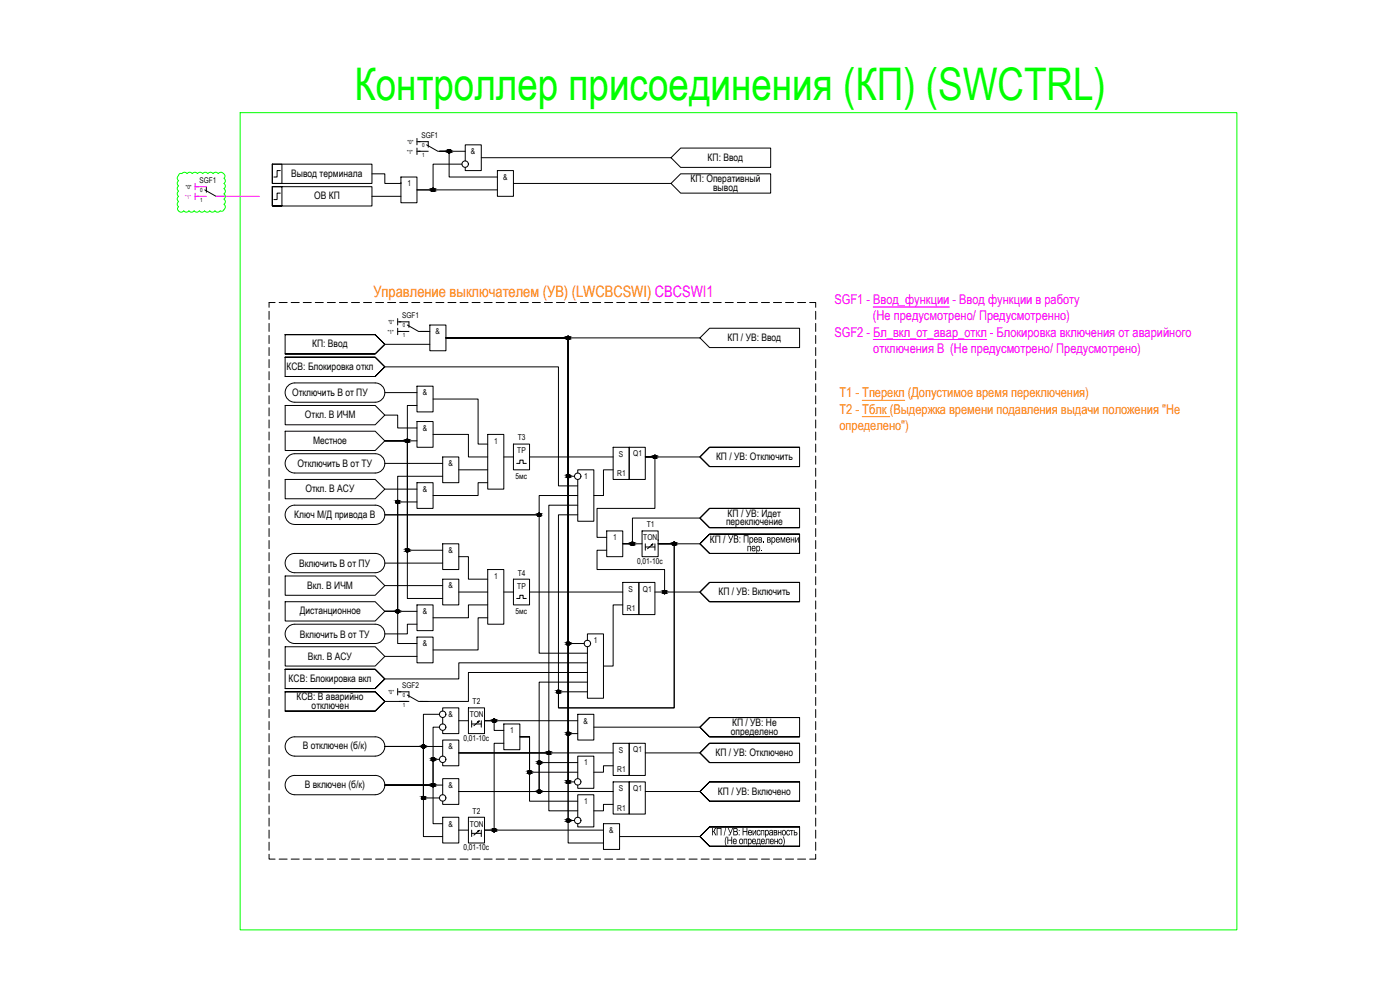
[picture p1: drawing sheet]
<svg xmlns="http://www.w3.org/2000/svg" width="1189mm" height="841mm" viewBox="0 0 1189 841" stroke-linecap="round" stroke-linejoin="round" font-family="sans-serif">
<!-- layer: 0 -->
<path d="M204 96h846v693h-846zM169 179a2.7 2.7 0 0 1-4 0 2.7 2.7 0 0 1-5 0 2.7 2.7 0 0 1-4 0 2.8 2.8 0 0 1-4 0 2.8 2.8 0 0 1 0-4 2.7 2.7 0 0 1 0-4 2.7 2.7 0 0 1 0-4 2.7 2.7 0 0 1 0-5 2.7 2.7 0 0 1 0-4 2.7 2.7 0 0 1 0-5 3 3 0 0 1 0-4l1-2h1a2.7 2.7 0 0 1 5 0 2.7 2.7 0 0 1 4 0 2.7 2.7 0 0 1 5 0 2.7 2.7 0 0 1 4 0 2.7 2.7 0 0 1 5 0 2.7 2.7 0 0 1 4 0 2.7 2.7 0 0 1 4 0 3 3 0 0 1 5 0 3 3 0 0 1 0 4 2.7 2.7 0 0 1 0 5 2.7 2.7 0 0 1 0 4 2.7 2.7 0 0 1 0 5 2.7 2.7 0 0 1 0 4 2.7 2.7 0 0 1 0 4 3 3 0 0 1 1 4 3 3 0 0 1-4 2 2.7 2.7 0 0 1-4 0 2.7 2.7 0 0 1-5 0 2.7 2.7 0 0 1-4 0 2.7 2.7 0 0 1-5 0" fill="none" stroke="#0f0" stroke-width=".85"/>
<path d="M166 156v5M166 158h2M166 167h2M166 164v5M185 167h35M741 261h65M741 288h97" fill="none" stroke="#f0f" stroke-width=".85"/>
<path d="M355 120h9v5M355 128h9M362 123l10 5h8M175 158v5M174 161l9 6M339 273h8v5M346 276l9 5h9M339 281h8M339 587h8v5M339 595h8M346 590l9 5h9" fill="none" stroke="#000" stroke-width=".85"/>
<!-- layer: 0 -->
<g fill="none" stroke="#000" stroke-width=".85">
<path d="M354 117v6M231 139h85v17h-85zM231 139h8v17h-8zM354 126v5M354 120h3M354 128h3M392 139h-24v22h-14h68M395 137v-14h14v22h-14v-3M395 128h-22h8v22h41M409 134h161M570 134l8-8h76v16h-76zM231 158v17h8v-17h-8h85v17h-85z"/>
<path d="M238 145h-3v5h-2M316 148h11v8h13M340 156h.1M340 150h14v22h-14zM422 145h14v22h-14zM436 156h134M570 156l8-8h76v16h-76zM238 164h-3v5h-2M316 167h24M234 257h-6v4M237 257h7M247 257h7"/>
<path d="M257 257h7M268 257h7M278 257h7M288 257h7M298 257h7M309 257h7M319 257h7M329 257h7M339 257h7M350 257h6M360 257h7M370 257h7"/>
<path d="M380 257h7M391 257h6M401 257h7M411 257h7M421 257h7M432 257h6M442 257h7M452 257h7M462 257h7M473 257h6M483 257h7M493 257h7"/>
<path d="M503 257h7M513 257h7M524 257h7M534 257h7M544 257h7M554 257h7M565 257h7M575 257h7M585 257h7M595 257h7M606 257h6M616 257h7"/>
<path d="M626 257h7M636 257h7M647 257h6M657 257h7M667 257h7M677 257h7M688 257h5v4M228 264v7M228 274v7M338 270v6M338 279v5M338 273h2"/>
<path d="M365 276h14v22h-14zM693 264v7M693 274v7M228 285v7M228 295v7M242 284v16h77l8-8-8-8h-77h77l8 8-8 8h-77M327 292h38M338 281h2M357 281h8M379 287h103v117h6M379 287h103v259h14M379 287h103v336h9"/>
<path d="M379 287h103v409h6M379 287h215M594 287l9-8h76v16h-76zM693 285v7M693 295v7M228 305v7M228 315v7M242 303v17h77l8-9-8-8h-77h77l8 8-8 9h-77M327 311h147v101h17M693 305v7M693 315v7M228 326v6"/>
<path d="M228 336v7M245 327l2-1 3-1h69a8 8 0 0 1 8 8 8 8 0 0 1-8 8h-69a8 8 0 0 1-7-5 8 8 0 0 1 2-9zM327 333h27M354 328h14v22h-14zM368 339h38v38h8M693 326v6M693 336v7M228 346v7M228 356v7M242 344h77l8 8-8 8h-77zM327 352h11v11h16M354 344h-8v30h-19h19v93h30"/>
<path d="M354 358h14v22h-14zM693 346v7M693 356v7M228 367v6M228 377v7M242 366h77l8 8-8 8h-77zM354 374h-27h19v134h30M368 369h30v19h16M414 369h14v46h-14zM436 377h14v22h-14zM521 380h13v27h-13zM534 380h14v27h-14z"/>
<path d="M679 380h-76l-9 8 9 8h76v-16h-76l-9 8 9 8h76M693 367v6M693 377v7M228 387v7M228 397v7M245 387l2-1 3-1h69a8 8 0 0 1 8 8 8 8 0 0 1-8 8h-69a8 8 0 0 1-7-5 8 8 0 0 1 2-9zM327 393h49M376 388h14v22h-14zM390 399h24M428 388h8M439 393h2v-2h3v2h3M450 388h71"/>
<path d="M521 399h-9v22h-8M594 388h-46h8v43h-49v25h8M693 387v7M693 397v7M228 408v6M228 418v7M242 407h77l8 8-8 8h-77zM327 415h27M354 410h14v21h-14zM376 404h-38v115h-11M414 410h-8v11h-38M491 401v-2h13v43h-13v-35"/>
<path d="M693 408v6M693 418v7M228 428v7M228 438v7M250 429a8 8 0 0 0-8 8 8 8 0 0 0 8 8M250 429h69M319 429a8 8 0 0 1 8 8 8 8 0 0 1-8 8M354 426h-16v93h-11M491 421h-33v16h-131h131v117h41M491 437h-17v164h99v-139h-14h35M491 429h-25v210h-76M594 440h-57v22h-8h16"/>
<path d="M679 431h-76l-9 9 9 8h76v-17h-76l-9 9 9 8h76M693 428v7M693 438v7M228 449v6M228 459v7M250 445h69M515 451h14v21h-14zM545 451h14v21h-14zM559 459h.1M679 453h-76l-9 9 9 8h76v-17h-76l-9 9 9 8h76M693 449v6M693 459v7"/>
<path d="M228 469v7M228 479v7M245 472l2-2h3h69a8 8 0 0 1 8 8 8 8 0 0 1-8 8h-69a8 8 0 0 1-7-5 8 8 0 0 1 2-9zM327 478h49M376 462h14v21h-14zM390 472h8v20h16M515 467h-8v16h57v19h-8M548 462v5M548 464h8M553 462h1l-4 4M554 462v1M556 462v5"/>
<path d="M559 462h14v139h-99v-14h25M693 469v7M693 479v7M228 489v7M228 500v7M242 489h77l8 8-8 8h-77zM327 497h49M376 492h14v21h-14zM414 483h14v47h-14zM436 492h14v21h-14zM529 494h14v28h-14zM543 494h13v28h-13z"/>
<path d="M679 494h-76l-9 8 9 9h76v-17h-76l-9 8 9 9h76M693 489v7M693 500v7M228 510v7M242 511h77l8 8-8 8h-77zM327 519h11v27h16M327 519h27M354 513h14v22h-14zM390 502h24M414 513h-16v11h-30M428 502h8M439 508h2v-3h3v3h3"/>
<path d="M450 502h79M529 513h-8v52h-9M564 502h30M693 510v7M228 520v7M228 530v7M245 532l2-2h3h69a8 8 0 0 1 8 8 8 8 0 0 1-8 8h-69a8 8 0 0 1-7-5 8 8 0 0 1 2-9zM354 530h-8v8h-19M414 524h-8v28h-38M693 520v7M693 530v7M228 541v7"/>
<path d="M228 551v7M242 549h77l8 8-8 8h-77zM327 557h27M354 541h14v22h-14zM499 543v-5h13v55h-13v-44M693 541v7M693 551v7M228 561v7M228 571v7M242 568v16h77l8-8-8-8h-77h77l8 8-8 8h-77M499 563h-109v13h-63M499 571h-101v24h-41"/>
<path d="M499 579h-41v93h-68M693 561v7M693 571v7M228 582v6M228 592v7M242 587v16h77l8-8-8-8h-77h77l8 8-8 8h-77M327 595h19M338 584v6M338 587h2M693 582v6M693 592v7M228 602v7"/>
<path d="M228 612v7M373 617h-5v49h-41h41v33h8M373 606h-13v28h-33h49M376 603v-2h14v22h-14v-3M376 609v5M390 612h8M398 601h13v22h-13zM401 612v5M401 614h8M406 612h1l-5 4M407 612l-1 1M409 612v5"/>
<path d="M411 612h.1M411 612h9v8h8M411 612h80M428 614h13v22h-13zM491 606h13v22h-13zM504 617h90M679 609h-76l-9 8 9 8h76v-16h-76l-9 8 9 8h76M693 602v7M693 612v7M228 623v6M228 633v7M250 625a8 8 0 0 0-8 9 8 8 0 0 0 8 8h69a8 8 0 0 0 8-9 8 8 0 0 0-8-8"/>
<path d="M250 625h69M390 639h76v49h25M390 639h131M428 631h-8v73h-9M521 631h13v27h-13zM534 631h14v27h-14zM548 639h46M679 631h-76l-9 8 9 8h76v-16h-76l-9 8 9 8h76M693 623v6M693 633v7M228 643v7M228 653v7"/>
<path d="M373 644h-5v22h-41h49M376 642v-14h14v22h-14v-3M491 647h-33v25h-68M491 655h-41v-30h-9h9v55h41M521 650h-9v5h-8M693 643v7M693 653v7M228 664v6M228 674v7M245 660l4-2h70a8 8 0 0 1 8 8 8 8 0 0 1-8 8h-69a8 8 0 0 1-7-5 8 8 0 0 1 2-9zM373 677h-13v-43h-33h33v76h16M376 674v-13h14v22h-14v-3"/>
<path d="M390 672h131M488 664h-6v-377h-103h103v428h30M491 661v-19h13v27h-13v-3M521 664h13v27h-13zM534 664h14v27h-14zM548 672h46M679 664h-76l-9 8 9 8h76v-16h-76l-9 8 9 8h76M693 664v6M693 674v7M228 684v7M228 694v7M376 694h14v21h-14z"/>
<path d="M398 694h13v21h-13zM491 694v-20h13v28h-13v-3M512 699h14v22h-14zM521 683h-9v5h-8M693 684v7M693 694v7M228 704v7M228 715v7M390 704h8M401 704v6M401 707h8M406 705h1l-5 4"/>
<path d="M407 705l-1 1M409 704v6M411 704h.1M411 704h101M526 710h68M679 702h-76l-9 8 9 8h76v-16h-76l-9 8 9 8h76M693 704v7M693 715v7M228 725v4h6M237 729h7M247 729h7M257 729h7"/>
<path d="M268 729h7M278 729h7M288 729h7M298 729h7M309 729h7M319 729h7M329 729h7M339 729h7M350 729h6M360 729h7M370 729h7M380 729h7"/>
<path d="M391 729h6M401 729h7M411 729h7M421 729h7M432 729h6M442 729h7M452 729h7M462 729h7M473 729h6M483 729h7M493 729h7M503 729h7"/>
<path d="M513 729h7M524 729h7M534 729h7M544 729h7M554 729h7M565 729h7M575 729h7M585 729h7M595 729h7M606 729h6M616 729h7M626 729h7"/>
<path d="M636 729h7M647 729h6M657 729h7M667 729h7M677 729h7M693 725v4h-5"/>
<circle cx="381" cy="128" r="1.4"/>
<circle cx="395" cy="139" r="2.7"/>
<circle cx="368" cy="161" r="1.4"/>
<circle cx="482" cy="287" r="1.4"/>
<circle cx="346" cy="374" r="1.4"/>
<circle cx="556" cy="388" r="1.4"/>
<circle cx="482" cy="404" r="1.4"/>
<circle cx="491" cy="404" r="2.7"/>
<circle cx="338" cy="426" r="1.4"/>
<circle cx="458" cy="437" r="1.4"/>
<circle cx="346" cy="467" r="1.4"/>
<circle cx="537" cy="461" r="1.4"/>
<circle cx="573" cy="461" r="1.4"/>
<circle cx="338" cy="519" r="1.4"/>
<circle cx="564" cy="502" r="1.4"/>
<circle cx="482" cy="546" r="1.4"/>
<circle cx="499" cy="546" r="2.7"/>
<circle cx="474" cy="587" r="1.4"/>
<circle cx="376" cy="606" r="2.7"/>
<circle cx="376" cy="617" r="2.7"/>
<circle cx="420" cy="612" r="1.4"/>
<circle cx="360" cy="633" r="1.4"/>
<circle cx="466" cy="639" r="1.4"/>
<circle cx="482" cy="623" r="1.4"/>
<circle cx="368" cy="644" r="1.4"/>
<circle cx="376" cy="644" r="2.7"/>
<circle cx="450" cy="655" r="1.4"/>
<circle cx="458" cy="647" r="1.4"/>
<circle cx="360" cy="677" r="1.4"/>
<circle cx="368" cy="666" r="1.4"/>
<circle cx="376" cy="677" r="2.7"/>
<circle cx="458" cy="672" r="1.4"/>
<circle cx="482" cy="664" r="1.4"/>
<circle cx="491" cy="664" r="2.7"/>
<circle cx="482" cy="696" r="1.4"/>
<circle cx="491" cy="696" r="2.7"/>
<circle cx="420" cy="704" r="1.4"/>
</g>
<g fill="#000" stroke="#000" stroke-width=".85">
<path d="M381 130h1zM367 160h1zM367 162l1 1zM367 162h1zM482 288h1zM345 373h1zM556 389h1zM482 405h1zM337 427h1zM457 436h1zM345 466h1zM572 463h1z"/>
<path d="M564 504h1zM337 520h1zM482 547h1zM474 588h1zM419 613h1zM359 635h1zM482 624h1zM367 646h1zM367 643h1zM449 657h1zM458 648v1zM457 646h1z"/>
<path d="M359 679h1zM367 668h1zM367 665h1zM457 670h1zM482 665h1zM482 698h1zM419 706h1z"/>
<path d="M381 127h1zM381 127h1z"/>
<path d="M381 127h1zM381 127h1z"/>
<path d="M381 127h1zM381 127h1z"/>
<path d="M381 130h1zM381 130h1z"/>
<path d="M381 127h1zM381 127h1z"/>
<path d="M381 130h1zM381 130h1z"/>
<path d="M381 127h1zM381 127h1z"/>
<path d="M381 130h1zM381 130h1z"/>
<path d="M381 127h1zM381 127h1z"/>
<path d="M381 129h1zM381 129l1 1z"/>
<path d="M381 127h1zM381 127h1z"/>
<path d="M381 129h1zM381 129h1z"/>
<path d="M380 127l2 1zM380 127l2 1z"/>
<path d="M380 129h2zM380 129h2z"/>
<path d="M380 128h3zM380 128h3z"/>
<path d="M380 129h2zM380 129h2z"/>
<path d="M380 128h3zM380 128h3z"/>
<path d="M380 129h3zM380 129h2z"/>
<path d="M380 128h3zM380 128h3z"/>
<path d="M380 129h3zM380 129h3z"/>
<path d="M380 128h3zM380 128h3z"/>
<path d="M380 129h3zM380 129h3z"/>
<path d="M380 128h3zM380 128h3z"/>
<path d="M380 129h3zM380 129h3z"/>
<path d="M380 128h3zM380 128h3z"/>
<path d="M380 128h3zM380 128h3z"/>
<path d="M380 128l3 1zM380 128l3 1z"/>
<path d="M380 129h3zM380 129h3z"/>
<path d="M380 129h3zM380 129h3z"/>
<path d="M367 160h1zM367 160h1z"/>
<path d="M367 160h1zM367 160h1z"/>
<path d="M367 160h1zM367 160h1z"/>
<path d="M367 160h2zM367 160h2z"/>
<path d="M367 162h1zM367 162h1z"/>
<path d="M367 162h1zM367 162h1z"/>
<path d="M367 162h1zM367 162h1z"/>
<path d="M367 160h2zM367 160h2z"/>
<path d="M367 162h2zM367 162h1z"/>
<path d="M367 160h2zM367 160h2z"/>
<path d="M367 162h2zM367 162h2z"/>
<path d="M367 160h2zM367 160h2z"/>
<path d="M367 162h2zM367 162h2z"/>
<path d="M367 160h2zM367 160h2z"/>
<path d="M367 162h2zM367 162h2z"/>
<path d="M367 160l2 1zM367 160l2 1z"/>
<path d="M367 162h2zM367 162h2z"/>
<path d="M367 161h2zM367 161h2z"/>
<path d="M367 162h2zM367 162h2z"/>
<path d="M366 161h3zM366 161h3z"/>
<path d="M366 162h3zM366 162h3z"/>
<path d="M366 161h3zM366 161h3z"/>
<path d="M366 162h3zM366 162h3z"/>
<path d="M366 161h3zM366 161h3z"/>
<path d="M366 161h3zM366 161h3z"/>
<path d="M366 161h3zM366 161h3z"/>
<path d="M366 161h3zM366 161l3 1z"/>
<path d="M366 161h3zM366 161h3z"/>
<path d="M482 285h1zM482 285h1z"/>
<path d="M482 285h1zM482 285h1z"/>
<path d="M482 285l1 1zM482 286h1z"/>
<path d="M482 288h1zM482 288h1z"/>
<path d="M482 286h1zM482 286h1z"/>
<path d="M482 288h1zM482 288h1z"/>
<path d="M482 286h1zM482 286h1z"/>
<path d="M482 288h1zM482 288h1z"/>
<path d="M482 286h1zM482 286h1z"/>
<path d="M482 288h1zM482 288h1z"/>
<path d="M482 286h1zM482 286h1z"/>
<path d="M482 288h1zM482 288h1z"/>
<path d="M481 286h3zM481 286h3z"/>
<path d="M481 288h2zM481 288h2z"/>
<path d="M481 286h3zM481 286h3z"/>
<path d="M481 288h3zM481 288h2z"/>
<path d="M481 286h3zM481 286h3z"/>
<path d="M481 287h3zM481 287l3 1z"/>
<path d="M481 286h3zM481 286h3z"/>
<path d="M481 287h3zM481 287h3z"/>
<path d="M481 286h3zM481 286h3z"/>
<path d="M481 287h3zM481 287h3z"/>
<path d="M481 286h3zM481 286h3z"/>
<path d="M481 287h3zM481 287h3z"/>
<path d="M481 286l3 1zM481 286l3 1z"/>
<path d="M481 287h3zM481 287h3z"/>
<path d="M481 287h3zM481 287h3z"/>
<path d="M481 287h3zM481 287h3z"/>
<path d="M481 287h3zM481 287h3z"/>
<path d="M345 373h1zM345 373h1z"/>
<path d="M345 375h1zM345 375h1z"/>
<path d="M345 373h2zM345 373h2z"/>
<path d="M345 375h1zM345 375h1z"/>
<path d="M345 373h2zM345 373h2z"/>
<path d="M345 375h2zM345 375h1z"/>
<path d="M345 373h2zM345 373h2z"/>
<path d="M345 375h2zM345 375h2z"/>
<path d="M345 373h2zM345 373h2z"/>
<path d="M345 375h2zM345 375h2z"/>
<path d="M345 373h2zM345 373h2z"/>
<path d="M345 375h2zM345 375h2z"/>
<path d="M345 373h2zM345 373h2z"/>
<path d="M345 375h2zM345 375h2z"/>
<path d="M345 373h2zM345 373h2z"/>
<path d="M345 375h2zM345 375h2z"/>
<path d="M345 373l2 1zM345 373l2 1z"/>
<path d="M345 375h2zM345 375h2z"/>
<path d="M345 374h2zM345 374h2z"/>
<path d="M345 375h2zM345 375h2z"/>
<path d="M345 374h2zM345 374h2z"/>
<path d="M345 375h2zM345 375h2z"/>
<path d="M345 374h2zM345 374h2z"/>
<path d="M345 374h2zM345 374h2z"/>
<path d="M345 374h2zM345 374h2z"/>
<path d="M345 374h2zM345 374l2 1z"/>
<path d="M345 374h2zM345 374h2z"/>
<path d="M556 386h1zM556 386h1z"/>
<path d="M556 386l1 1zM556 387h1z"/>
<path d="M556 387h1zM555 387h2z"/>
<path d="M556 389h1zM556 389h1z"/>
<path d="M555 387h2zM555 387h2z"/>
<path d="M555 389h2zM555 389h2z"/>
<path d="M555 387h2zM555 387h2z"/>
<path d="M555 389h2zM555 389h2z"/>
<path d="M555 387h2zM555 387h2z"/>
<path d="M555 389h2zM555 389h2z"/>
<path d="M555 387h2zM555 387h2z"/>
<path d="M555 389h2zM555 389h2z"/>
<path d="M555 387h2zM555 387h2z"/>
<path d="M555 389h2zM555 389h2z"/>
<path d="M555 387h2zM555 387h2z"/>
<path d="M555 389h2zM555 389h2z"/>
<path d="M555 387h2zM555 387h2z"/>
<path d="M555 388h2zM555 388l2 1z"/>
<path d="M555 387h2zM555 387h2z"/>
<path d="M555 388h2zM555 388h2z"/>
<path d="M555 387l3 1zM555 387l3 1z"/>
<path d="M555 388h2zM555 388h2z"/>
<path d="M555 388h3zM555 388h3z"/>
<path d="M555 388h3zM555 388h3z"/>
<path d="M555 388h3zM555 388h3z"/>
<path d="M555 388h3zM555 388h3z"/>
<path d="M555 388h3zM555 388h2z"/>
<path d="M482 403h1zM482 403h1z"/>
<path d="M482 403h1zM482 403h1z"/>
<path d="M482 403h1zM482 403h1z"/>
<path d="M482 405h1zM482 405h1z"/>
<path d="M482 403h1zM482 403h1z"/>
<path d="M482 405h1zM482 405h1z"/>
<path d="M482 403h1zM482 403h1z"/>
<path d="M482 405h1zM482 405h1z"/>
<path d="M482 403h1zM482 403h1z"/>
<path d="M482 405h1zM482 405h1z"/>
<path d="M482 403h1zM482 403h1z"/>
<path d="M482 405h1zM482 405h1z"/>
<path d="M481 403h3zM481 403h3z"/>
<path d="M481 405h2zM481 405h2z"/>
<path d="M481 403h3zM481 403h3z"/>
<path d="M481 405h3zM481 405h2z"/>
<path d="M481 403l3 1zM481 403l3 1z"/>
<path d="M481 405h3zM481 405h3z"/>
<path d="M481 404h3zM481 404h3z"/>
<path d="M481 405h3zM481 405h3z"/>
<path d="M481 404h3zM481 404h3z"/>
<path d="M481 405h3zM481 405h3z"/>
<path d="M481 404h3zM481 404h3z"/>
<path d="M481 405h3zM481 405h3z"/>
<path d="M481 404h3zM481 404h3z"/>
<path d="M481 404h3zM481 404h3z"/>
<path d="M481 404h3zM481 404h3z"/>
<path d="M481 404h3zM481 404l3 1z"/>
<path d="M481 404h3zM481 404h3z"/>
<path d="M337 425h1zM337 425h1z"/>
<path d="M337 425h1zM337 425h1z"/>
<path d="M337 425h1zM337 425h1z"/>
<path d="M337 427h1zM337 427h1z"/>
<path d="M337 425h1zM337 425h1z"/>
<path d="M337 427h1zM337 427h1z"/>
<path d="M337 425h2zM337 425h2z"/>
<path d="M337 427h1zM337 427h1z"/>
<path d="M337 425h2zM337 425h2z"/>
<path d="M337 427h2zM337 427h1z"/>
<path d="M337 425h2zM337 425h2z"/>
<path d="M337 427h2zM337 427h2z"/>
<path d="M337 425h2zM337 425h2z"/>
<path d="M337 427h2zM337 427h2z"/>
<path d="M337 425h2zM337 425h2z"/>
<path d="M337 427h2zM337 427h2z"/>
<path d="M337 425h2zM337 425h2z"/>
<path d="M337 427h2zM337 427h2z"/>
<path d="M336 425l3 1zM336 425l3 1z"/>
<path d="M336 427h3zM336 427h3z"/>
<path d="M336 426h3zM336 426h3z"/>
<path d="M336 426h3zM336 426l3 1z"/>
<path d="M336 426h3zM336 426h3z"/>
<path d="M336 426h3zM336 426h3z"/>
<path d="M336 426h3zM336 426h3z"/>
<path d="M336 426h3zM336 426h3z"/>
<path d="M336 426h3zM336 426h3z"/>
<path d="M336 426h3zM336 426h3z"/>
<path d="M336 426h3zM336 426h3z"/>
<path d="M457 436h1zM457 436h1z"/>
<path d="M457 438h1zM457 438h1z"/>
<path d="M457 436h2zM457 436h2z"/>
<path d="M457 438h1zM457 438h1z"/>
<path d="M457 436h2zM457 436h2z"/>
<path d="M457 438h2zM457 438h1z"/>
<path d="M457 436h2zM457 436h2z"/>
<path d="M457 438h2zM457 438h2z"/>
<path d="M457 436h2zM457 436h2z"/>
<path d="M457 438h2zM457 438h2z"/>
<path d="M457 436h2zM457 436h2z"/>
<path d="M457 438h2zM457 438h2z"/>
<path d="M457 436h2zM457 436h2z"/>
<path d="M457 438h2zM457 438h2z"/>
<path d="M457 436h2zM457 436h2z"/>
<path d="M457 438h2zM457 438h2z"/>
<path d="M457 436h2zM457 436h2z"/>
<path d="M457 438h2zM457 438h2z"/>
<path d="M457 436l2 1zM457 436l2 1z"/>
<path d="M457 437h2zM457 437l2 1z"/>
<path d="M457 437h2zM457 437h2z"/>
<path d="M457 437h2zM457 437h2z"/>
<path d="M456 437h3zM456 437h3z"/>
<path d="M456 437h3zM456 437h3z"/>
<path d="M456 437h3zM456 437h3z"/>
<path d="M456 437h3zM456 437h3z"/>
<path d="M456 437h3zM456 437h3z"/>
<path d="M345 466h1zM345 466h1z"/>
<path d="M345 468h1zM345 468h1z"/>
<path d="M345 466h2zM345 466h2z"/>
<path d="M345 468h1zM345 468h1z"/>
<path d="M345 466h2zM345 466h2z"/>
<path d="M345 468h2zM345 468h1z"/>
<path d="M345 466h2zM345 466h2z"/>
<path d="M345 468h2zM345 468h2z"/>
<path d="M345 466h2zM345 466h2z"/>
<path d="M345 468h2zM345 468h2z"/>
<path d="M345 466h2zM345 466h2z"/>
<path d="M345 468h2zM345 468h2z"/>
<path d="M345 466h2zM345 466h2z"/>
<path d="M345 468h2zM345 468h2z"/>
<path d="M345 466h2zM345 466h2z"/>
<path d="M345 468h2zM345 468h2z"/>
<path d="M345 466h2zM345 466h2z"/>
<path d="M345 468h2zM345 468h2z"/>
<path d="M345 466l2 1zM345 466l2 1z"/>
<path d="M345 467h2zM345 467l2 1z"/>
<path d="M345 467h2zM345 467h2z"/>
<path d="M345 467h2zM345 467h2z"/>
<path d="M345 467h2zM345 467h2z"/>
<path d="M345 467h2zM345 467h2z"/>
<path d="M345 467h2zM345 467h2z"/>
<path d="M345 467h2zM345 467h2z"/>
<path d="M345 467h2zM345 467h2z"/>
<path d="M537 460h1zM536 460h2z"/>
<path d="M536 460h2zM536 460h2z"/>
<path d="M536 463h2zM536 463h1z"/>
<path d="M536 460h2zM536 460h2z"/>
<path d="M536 463h2zM536 463h2z"/>
<path d="M536 460h2zM536 460h2z"/>
<path d="M536 463h2zM536 463h2z"/>
<path d="M536 460l2 1zM536 460l2 1z"/>
<path d="M536 463h2zM536 463h2z"/>
<path d="M536 461h2zM536 461h2z"/>
<path d="M536 462h2zM536 462l2 1z"/>
<path d="M536 461h2zM536 461h2z"/>
<path d="M536 462h2zM536 462h2z"/>
<path d="M536 461h2zM536 461h2z"/>
<path d="M536 462h2zM536 462h2z"/>
<path d="M536 461h2zM536 461h2z"/>
<path d="M536 462h2zM536 462h2z"/>
<path d="M536 461h2zM536 461h2z"/>
<path d="M536 462h2zM536 462h2z"/>
<path d="M536 461h2zM536 461h2z"/>
<path d="M536 462h2zM536 462h2z"/>
<path d="M536 461h2zM536 461h2z"/>
<path d="M536 461l2 1zM536 461l2 1z"/>
<path d="M536 462h2zM536 462h2z"/>
<path d="M536 462h2zM536 462h2z"/>
<path d="M536 462h2zM536 462h2z"/>
<path d="M572 460h1zM572 460h1z"/>
<path d="M572 460h1zM572 460h1z"/>
<path d="M572 460h1zM572 460h1z"/>
<path d="M572 463h1zM572 463h1z"/>
<path d="M572 460h1zM572 460h1z"/>
<path d="M572 463h1zM572 463h1z"/>
<path d="M572 460h1zM572 460h1z"/>
<path d="M572 463h1zM572 463h1z"/>
<path d="M572 460h1zM572 460h1z"/>
<path d="M572 463h1zM572 463h1z"/>
<path d="M572 460l2 1zM572 460l2 1z"/>
<path d="M572 463h1zM572 463h1z"/>
<path d="M572 461h2zM572 461h2z"/>
<path d="M572 462h2zM572 462l1 1z"/>
<path d="M571 461h3zM571 461h3z"/>
<path d="M571 462h3zM571 462h3z"/>
<path d="M571 461h3zM571 461h3z"/>
<path d="M571 462h3zM571 462h3z"/>
<path d="M571 461h3zM571 461h3z"/>
<path d="M571 462h3zM571 462h3z"/>
<path d="M571 461h3zM571 461h3z"/>
<path d="M571 462h3zM571 462h3z"/>
<path d="M571 461h3zM571 461h3z"/>
<path d="M571 462h3zM571 462h3z"/>
<path d="M571 461h3zM571 461h3z"/>
<path d="M571 461l3 1zM571 461l3 1z"/>
<path d="M571 462h3zM571 462h3z"/>
<path d="M571 462h3zM571 462h3z"/>
<path d="M571 462h3zM571 462h3z"/>
<path d="M337 518h1zM337 518h1z"/>
<path d="M337 518h1zM337 518h1z"/>
<path d="M337 518h1zM337 518h1z"/>
<path d="M337 518h1zM337 518h1z"/>
<path d="M337 518h2zM337 518h2z"/>
<path d="M337 518h2zM337 518h2z"/>
<path d="M337 520h2zM337 520h1z"/>
<path d="M337 518h2zM337 518h2z"/>
<path d="M337 520h2zM337 520h2z"/>
<path d="M337 518h2zM337 518h2z"/>
<path d="M337 520h2zM337 520h2z"/>
<path d="M337 518h2zM337 518h2z"/>
<path d="M337 520h2zM337 520h2z"/>
<path d="M337 518h2zM337 518h2z"/>
<path d="M337 520h2zM337 520h2z"/>
<path d="M336 518h3zM336 518h3z"/>
<path d="M336 519h3zM336 519l3 1z"/>
<path d="M336 518h3zM336 518h3z"/>
<path d="M336 519h3zM336 519h3z"/>
<path d="M336 518l3 1zM336 518l3 1z"/>
<path d="M336 519h3zM336 519h3z"/>
<path d="M336 519h3zM336 519h3z"/>
<path d="M336 519h3zM336 519h3z"/>
<path d="M336 519h3zM336 519h3z"/>
<path d="M336 519h3zM336 519h3z"/>
<path d="M336 519h3zM336 519h3z"/>
<path d="M564 501h1zM564 501h1z"/>
<path d="M564 501h1zM564 501h1z"/>
<path d="M564 501h1zM564 501h1z"/>
<path d="M564 504h1zM564 504h1z"/>
<path d="M564 501h1zM564 501h1z"/>
<path d="M564 504h1zM564 504h1z"/>
<path d="M564 501h1zM564 501h1z"/>
<path d="M564 504h1zM564 504h1z"/>
<path d="M564 501h1zM563 501h2z"/>
<path d="M564 504h1zM564 504h1z"/>
<path d="M563 501l2 1zM563 501l2 1z"/>
<path d="M563 503h2zM563 503l2 1z"/>
<path d="M563 502h2zM563 502h2z"/>
<path d="M563 503h2zM563 503h2z"/>
<path d="M563 502h3zM563 502h3z"/>
<path d="M563 503h2zM563 503h2z"/>
<path d="M563 502h3zM563 502h3z"/>
<path d="M563 503h3zM563 503h2z"/>
<path d="M563 502h3zM563 502h3z"/>
<path d="M563 503h3zM563 503h3z"/>
<path d="M563 502h3zM563 502h3z"/>
<path d="M563 503h3zM563 503h3z"/>
<path d="M563 502h3zM563 502h3z"/>
<path d="M563 503h3zM563 503h3z"/>
<path d="M563 502h3zM563 502h3z"/>
<path d="M563 502h3zM563 502h3z"/>
<path d="M563 503h3zM563 503h3z"/>
<path d="M563 503h3zM563 503h3z"/>
<path d="M563 502h3zM563 502l3 1z"/>
<path d="M337 520h1zM337 520h1z"/>
<path d="M337 520h1zM337 520h1z"/>
<path d="M337 520h1zM337 520h1z"/>
<path d="M482 545h1zM482 545h1z"/>
<path d="M482 545h1zM482 545h1z"/>
<path d="M482 545h1zM482 545h1z"/>
<path d="M482 547h1zM482 547h1z"/>
<path d="M482 545h1zM482 545h1z"/>
<path d="M482 547h1zM482 547h1z"/>
<path d="M482 545h1zM482 545h1z"/>
<path d="M482 547h1zM482 547h1z"/>
<path d="M482 545h1zM482 545h1z"/>
<path d="M482 547h1zM482 547h1z"/>
<path d="M482 545h1zM482 545h1z"/>
<path d="M482 547h1zM482 547h1z"/>
<path d="M481 545h3zM481 545h3z"/>
<path d="M481 547h2zM481 547h2z"/>
<path d="M481 545h3zM481 545h3z"/>
<path d="M481 547h3zM481 547h2z"/>
<path d="M481 545l3 1zM481 545l3 1z"/>
<path d="M481 547h3zM481 547h3z"/>
<path d="M481 546h3zM481 546h3z"/>
<path d="M481 547h3zM481 547h3z"/>
<path d="M481 546h3zM481 546h3z"/>
<path d="M481 547h3zM481 547h3z"/>
<path d="M481 546h3zM481 546h3z"/>
<path d="M481 547h3zM481 547h3z"/>
<path d="M481 546h3zM481 546h3z"/>
<path d="M481 546h3zM481 546h3z"/>
<path d="M481 546h3zM481 546h3z"/>
<path d="M481 546h3zM481 546l3 1z"/>
<path d="M481 546h3zM481 546h3z"/>
<path d="M474 586h1zM474 586h1z"/>
<path d="M474 586h1zM474 586h1z"/>
<path d="M474 586h1zM474 586h1z"/>
<path d="M474 588h1zM474 588h1z"/>
<path d="M474 586h1zM474 586h1z"/>
<path d="M474 588h1zM474 588h1z"/>
<path d="M474 586h1zM474 586h1z"/>
<path d="M474 588h1zM474 588h1z"/>
<path d="M473 586h2zM473 586h2z"/>
<path d="M473 588h2zM473 588h2z"/>
<path d="M473 586h2zM473 586h2z"/>
<path d="M473 588h2zM473 588h2z"/>
<path d="M473 586h2zM473 586h2z"/>
<path d="M473 588h2zM473 588h2z"/>
<path d="M473 586h2zM473 586h2z"/>
<path d="M473 588h2zM473 588h2z"/>
<path d="M473 586h2zM473 586h2z"/>
<path d="M473 588h2zM473 588h2z"/>
<path d="M473 586l3 1zM473 586l3 1z"/>
<path d="M473 588h2zM473 588h2z"/>
<path d="M473 587h3zM473 587h3z"/>
<path d="M473 588h3zM473 588h2z"/>
<path d="M473 587h3zM473 587h3z"/>
<path d="M473 587h3zM473 587l3 1z"/>
<path d="M473 587h3zM473 587h3z"/>
<path d="M473 587h3zM473 587h3z"/>
<path d="M473 587h3zM473 587h3z"/>
<path d="M473 587h3zM473 587h3z"/>
<path d="M473 587h3zM473 587h3z"/>
<path d="M419 610h1zM419 610h1z"/>
<path d="M419 610h1zM419 610h1z"/>
<path d="M419 610h1zM419 610h1z"/>
<path d="M419 613h1zM419 613h1z"/>
<path d="M419 610l1 1zM419 611h1z"/>
<path d="M419 613h1zM419 613h1z"/>
<path d="M419 611h1zM419 611h1z"/>
<path d="M419 613h1zM419 613h1z"/>
<path d="M419 611h2zM419 611h2z"/>
<path d="M419 613h1zM419 613h1z"/>
<path d="M419 611h2zM419 611h2z"/>
<path d="M419 613h2zM419 613h1z"/>
<path d="M419 611h2zM419 611h2z"/>
<path d="M419 613h2zM419 613h2z"/>
<path d="M419 611h2zM419 611h2z"/>
<path d="M419 613h2zM419 613h2z"/>
<path d="M418 611h3zM418 611h3z"/>
<path d="M418 612h3zM418 612l3 1z"/>
<path d="M418 611h3zM418 611h3z"/>
<path d="M418 612h3zM418 612h3z"/>
<path d="M418 611h3zM418 611h3z"/>
<path d="M418 612h3zM418 612h3z"/>
<path d="M418 611h3zM418 611h3z"/>
<path d="M418 612h3zM418 612h3z"/>
<path d="M418 611l3 1zM418 611l3 1z"/>
<path d="M418 612h3zM418 612h3z"/>
<path d="M418 612h3zM418 612h3z"/>
<path d="M418 612h3zM418 612h3z"/>
<path d="M418 612h3zM418 612h3z"/>
<path d="M359 632h1zM359 632h1z"/>
<path d="M359 632h1zM359 632h1z"/>
<path d="M359 632h1zM359 632h1z"/>
<path d="M359 635h1zM359 635h1z"/>
<path d="M359 632h1zM359 632h1z"/>
<path d="M359 635h1zM359 635h1z"/>
<path d="M359 632h1zM359 632h1z"/>
<path d="M359 635h1zM359 635h1z"/>
<path d="M359 632h1zM359 632h1z"/>
<path d="M359 635h1zM359 635h1z"/>
<path d="M359 632l2 1zM359 632l2 1z"/>
<path d="M359 635h1zM359 635h1z"/>
<path d="M359 633h2zM359 633h2z"/>
<path d="M359 634h2zM359 634l1 1z"/>
<path d="M358 633h3zM358 633h3z"/>
<path d="M358 634h3zM358 634h3z"/>
<path d="M358 633h3zM358 633h3z"/>
<path d="M358 634h3zM358 634h3z"/>
<path d="M358 633h3zM358 633h3z"/>
<path d="M358 634h3zM358 634h3z"/>
<path d="M358 633h3zM358 633h3z"/>
<path d="M358 634h3zM358 634h3z"/>
<path d="M358 633h3zM358 633h3z"/>
<path d="M358 634h3zM358 634h3z"/>
<path d="M358 633h3zM358 633h3z"/>
<path d="M358 633l3 1zM358 633l3 1z"/>
<path d="M358 634h3zM358 634h3z"/>
<path d="M358 634h3zM358 634h3z"/>
<path d="M358 634h3zM358 634h3z"/>
<path d="M466 638h1zM465 638h2z"/>
<path d="M465 638h2zM465 638h2z"/>
<path d="M465 638h2zM465 638h2z"/>
<path d="M465 638h2zM465 638h2z"/>
<path d="M465 638h2zM465 638h2z"/>
<path d="M465 638h2zM465 638h2z"/>
<path d="M465 640h2zM465 640h2z"/>
<path d="M465 638h2zM465 638h2z"/>
<path d="M465 640h2zM465 640h2z"/>
<path d="M465 638h2zM465 638h2z"/>
<path d="M465 640h2zM465 640h2z"/>
<path d="M465 638h2zM465 638h2z"/>
<path d="M465 640h2zM465 640h2z"/>
<path d="M465 638l2 1zM465 638l2 1z"/>
<path d="M465 639h2zM465 639l2 1z"/>
<path d="M465 639h2zM465 639h2z"/>
<path d="M465 639h2zM465 639h2z"/>
<path d="M465 639h2zM465 639h2z"/>
<path d="M465 639h2zM465 639h2z"/>
<path d="M465 639h2zM465 639h2z"/>
<path d="M465 639h2zM465 639h2z"/>
<path d="M465 639h2zM465 639h2z"/>
<path d="M482 621h1zM482 621h1z"/>
<path d="M482 621h1zM482 621h1z"/>
<path d="M482 621h1zM482 621h1z"/>
<path d="M482 624h1zM482 624h1z"/>
<path d="M482 621h1zM482 621h1z"/>
<path d="M482 624h1zM482 624h1z"/>
<path d="M482 621h1zM482 621h1z"/>
<path d="M482 624h1zM482 624h1z"/>
<path d="M482 621l1 1zM482 622h1z"/>
<path d="M482 624h1zM482 624h1z"/>
<path d="M482 622h1zM482 622h1z"/>
<path d="M482 624h1zM482 624h1z"/>
<path d="M481 622h3zM481 622h3z"/>
<path d="M481 624h2zM481 624h2z"/>
<path d="M481 622h3zM481 622h3z"/>
<path d="M481 623h3zM481 623l2 1z"/>
<path d="M481 622h3zM481 622h3z"/>
<path d="M481 623h3zM481 623h3z"/>
<path d="M481 622h3zM481 622h3z"/>
<path d="M481 623h3zM481 623h3z"/>
<path d="M481 622h3zM481 622h3z"/>
<path d="M481 623h3zM481 623h3z"/>
<path d="M481 622h3zM481 622h3z"/>
<path d="M481 623h3zM481 623h3z"/>
<path d="M481 622h3zM481 622h3z"/>
<path d="M481 622l3 1zM481 622l3 1z"/>
<path d="M481 623h3zM481 623h3z"/>
<path d="M481 623h3zM481 623h3z"/>
<path d="M481 623h3zM481 623h3z"/>
<path d="M367 643h1zM367 643h1z"/>
<path d="M367 643h1zM367 643h1z"/>
<path d="M367 646h1zM367 646h1z"/>
<path d="M367 643h1zM367 643h1z"/>
<path d="M367 646h1zM367 646h1z"/>
<path d="M367 643h2zM367 643h2z"/>
<path d="M367 646h1zM367 646h1z"/>
<path d="M367 643h2zM367 643h2z"/>
<path d="M367 646h2zM367 646h1z"/>
<path d="M367 643h2zM367 643h2z"/>
<path d="M367 645h2zM367 645l2 1z"/>
<path d="M367 643l2 1zM367 643l2 1z"/>
<path d="M367 645h2zM367 645h2z"/>
<path d="M367 644h2zM367 644h2z"/>
<path d="M367 645h2zM367 645h2z"/>
<path d="M367 644h2zM367 644h2z"/>
<path d="M367 645h2zM367 645h2z"/>
<path d="M367 644h2zM367 644h2z"/>
<path d="M367 645h2zM367 645h2z"/>
<path d="M366 644h3zM366 644h3z"/>
<path d="M366 645h3zM366 645h3z"/>
<path d="M366 644h3zM366 644h3z"/>
<path d="M366 645h3zM366 645h3z"/>
<path d="M366 644h3zM366 644h3z"/>
<path d="M366 644h3zM366 644h3z"/>
<path d="M366 645h3zM366 645h3z"/>
<path d="M366 645h3zM366 645h3z"/>
<path d="M366 644h3zM366 644l3 1z"/>
<path d="M449 654h1zM449 654h1z"/>
<path d="M449 654h1zM449 654h1z"/>
<path d="M449 654h1zM449 654h1z"/>
<path d="M449 657h1zM449 657h1z"/>
<path d="M449 654h1zM449 654h1z"/>
<path d="M449 657h1zM449 657h1z"/>
<path d="M449 654h1zM449 654h1z"/>
<path d="M449 657h1zM449 657h1z"/>
<path d="M449 654h2zM449 654h2z"/>
<path d="M449 656h1zM449 656l1 1z"/>
<path d="M449 654h2zM449 654h2z"/>
<path d="M449 656h2zM449 656h1z"/>
<path d="M449 654l2 1zM449 654l2 1z"/>
<path d="M449 656h2zM449 656h2z"/>
<path d="M449 655h2zM449 655h2z"/>
<path d="M449 656h2zM449 656h2z"/>
<path d="M449 655h2zM449 655h2z"/>
<path d="M449 656h2zM449 656h2z"/>
<path d="M448 655h3zM448 655h3z"/>
<path d="M448 656h3zM448 656h3z"/>
<path d="M448 655h3zM448 655h3z"/>
<path d="M448 656h3zM448 656h3z"/>
<path d="M448 655h3zM448 655h3z"/>
<path d="M448 656h3zM448 656h3z"/>
<path d="M448 655h3zM448 655h3z"/>
<path d="M448 655h3zM448 655h3z"/>
<path d="M448 656h3zM448 656h3z"/>
<path d="M448 656h3zM448 656h3z"/>
<path d="M448 655h3zM448 655l3 1z"/>
<path d="M457 646h1zM457 646h1z"/>
<path d="M457 648h1zM457 648h1z"/>
<path d="M457 646h2zM457 646h2z"/>
<path d="M457 648h1zM457 648h1z"/>
<path d="M457 646h2zM457 646h2z"/>
<path d="M457 648h2zM457 648h1z"/>
<path d="M457 646h2zM457 646h2z"/>
<path d="M457 648h2zM457 648h2z"/>
<path d="M457 646h2zM457 646h2z"/>
<path d="M457 648h2zM457 648h2z"/>
<path d="M457 646h2zM457 646h2z"/>
<path d="M457 648h2zM457 648h2z"/>
<path d="M457 646h2zM457 646h2z"/>
<path d="M457 648h2zM457 648h2z"/>
<path d="M457 646l2 1zM457 646l2 1z"/>
<path d="M457 648h2zM457 648h2z"/>
<path d="M457 647h2zM457 647h2z"/>
<path d="M457 648h2zM457 648h2z"/>
<path d="M457 647h2zM457 647h2z"/>
<path d="M457 648h2zM457 648h2z"/>
<path d="M457 647h2zM457 647h2z"/>
<path d="M457 648h2zM457 648h2z"/>
<path d="M456 647h3zM456 647h3z"/>
<path d="M456 647h3zM456 647h3z"/>
<path d="M456 647h3zM456 647h3z"/>
<path d="M456 647h3zM456 647h3z"/>
<path d="M456 647h3zM456 647l3 1z"/>
<path d="M465 640h2zM465 640h1z"/>
<path d="M465 640h2zM465 640h2z"/>
<path d="M465 640h2zM465 640h2z"/>
<path d="M465 640h2zM465 640h2z"/>
<path d="M359 676h1zM359 676h1z"/>
<path d="M359 676h1zM359 676h1z"/>
<path d="M359 676h1zM359 676h1z"/>
<path d="M359 679h1zM359 679h1z"/>
<path d="M359 676h1zM359 676h1z"/>
<path d="M359 678h1zM359 678l1 1z"/>
<path d="M359 676h1zM359 676h1z"/>
<path d="M359 678h1zM359 678h1z"/>
<path d="M359 676h1zM359 676h1z"/>
<path d="M359 678h1zM359 678h1z"/>
<path d="M359 676h2zM359 676h2z"/>
<path d="M359 678h1zM359 678h1z"/>
<path d="M359 676h2zM359 676h2z"/>
<path d="M359 678h2zM359 678h1z"/>
<path d="M358 676h3zM358 676h3z"/>
<path d="M358 678h3zM358 678h3z"/>
<path d="M358 676l3 1zM358 676l3 1z"/>
<path d="M358 678h3zM358 678h3z"/>
<path d="M358 677h3zM358 677h3z"/>
<path d="M358 678h3zM358 678h3z"/>
<path d="M358 677h3zM358 677h3z"/>
<path d="M358 678h3zM358 678h3z"/>
<path d="M358 677h3zM358 677h3z"/>
<path d="M358 678h3zM358 678h3z"/>
<path d="M358 677h3zM358 677h3z"/>
<path d="M358 677h3zM358 677h3z"/>
<path d="M358 677h3zM358 677h3z"/>
<path d="M358 677h3zM358 677h3z"/>
<path d="M358 677h3zM358 677l3 1z"/>
<path d="M367 665h1zM367 665h1z"/>
<path d="M367 665h1zM367 665h1z"/>
<path d="M367 668h1zM367 668h1z"/>
<path d="M367 665h1zM367 665h1z"/>
<path d="M367 668h1zM367 668h1z"/>
<path d="M367 665h2zM367 665h2z"/>
<path d="M367 667h1zM367 667l1 1z"/>
<path d="M367 665h2zM367 665h2z"/>
<path d="M367 667h2zM367 667h1z"/>
<path d="M367 665h2zM367 665h2z"/>
<path d="M367 667h2zM367 667h2z"/>
<path d="M367 665h2zM367 665h2z"/>
<path d="M367 667h2zM367 667h2z"/>
<path d="M367 665l2 1zM367 665l2 1z"/>
<path d="M367 667h2zM367 667h2z"/>
<path d="M367 666h2zM367 666h2z"/>
<path d="M367 667h2zM367 667h2z"/>
<path d="M367 666h2zM367 666h2z"/>
<path d="M367 667h2zM367 667h2z"/>
<path d="M366 666h3zM366 666h3z"/>
<path d="M366 667h3zM366 667h3z"/>
<path d="M366 666h3zM366 666h3z"/>
<path d="M366 667h3zM366 667h3z"/>
<path d="M366 666h3zM366 666h3z"/>
<path d="M366 666h3zM366 666h3z"/>
<path d="M366 666l3 1zM366 666l3 1z"/>
<path d="M366 667h3zM366 667h3z"/>
<path d="M366 666h3zM366 666h3z"/>
<path d="M457 670l1 1zM457 671h1z"/>
<path d="M457 673h1zM457 673h1z"/>
<path d="M457 671h2zM457 671h2z"/>
<path d="M457 673h1zM457 673h1z"/>
<path d="M457 671h2zM457 671h2z"/>
<path d="M457 673h2zM457 673h1z"/>
<path d="M457 671h2zM457 671h2z"/>
<path d="M457 673h2zM457 673h2z"/>
<path d="M457 671h2zM457 671h2z"/>
<path d="M457 673h2zM457 673h2z"/>
<path d="M457 671h2zM457 671h2z"/>
<path d="M457 673h2zM457 673h2z"/>
<path d="M457 671h2zM457 671h2z"/>
<path d="M457 673h2zM457 673h2z"/>
<path d="M457 671h2zM457 671h2z"/>
<path d="M457 672h2zM457 672l2 1z"/>
<path d="M457 671h2zM457 671h2z"/>
<path d="M457 672h2zM457 672h2z"/>
<path d="M457 671h2zM457 671h2z"/>
<path d="M457 672h2zM457 672h2z"/>
<path d="M457 671h2zM457 671h2z"/>
<path d="M457 672h2zM457 672h2z"/>
<path d="M456 671l3 1zM456 671l3 1z"/>
<path d="M456 672h3zM456 672h3z"/>
<path d="M456 672h3zM456 672h3z"/>
<path d="M456 672h3zM456 672h3z"/>
<path d="M456 672h3zM456 672h3z"/>
<path d="M482 662h1zM482 662h1z"/>
<path d="M482 662h1zM482 662h1z"/>
<path d="M482 662h1zM482 662h1z"/>
<path d="M482 665h1zM482 665h1z"/>
<path d="M482 662h1zM482 662h1z"/>
<path d="M482 665h1zM482 665h1z"/>
<path d="M482 662h1zM482 662h1z"/>
<path d="M482 665h1zM482 665h1z"/>
<path d="M482 662l1 1zM482 663h1z"/>
<path d="M482 665h1zM482 665h1z"/>
<path d="M482 663h1zM482 663h1z"/>
<path d="M482 665h1zM482 665h1z"/>
<path d="M481 663h3zM481 663h3z"/>
<path d="M481 664h2zM481 664l2 1z"/>
<path d="M481 663h3zM481 663h3z"/>
<path d="M481 664h3zM481 664h2z"/>
<path d="M481 663h3zM481 663h3z"/>
<path d="M481 664h3zM481 664h3z"/>
<path d="M481 663h3zM481 663h3z"/>
<path d="M481 664h3zM481 664h3z"/>
<path d="M481 663h3zM481 663h3z"/>
<path d="M481 664h3zM481 664h3z"/>
<path d="M481 663h3zM481 663h3z"/>
<path d="M481 664h3zM481 664h3z"/>
<path d="M481 663h3zM481 663h3z"/>
<path d="M481 663l3 1zM481 663l3 1z"/>
<path d="M481 664h3zM481 664h3z"/>
<path d="M481 664h3zM481 664h3z"/>
<path d="M481 664h3zM481 664h3z"/>
<path d="M482 695h1zM482 695h1z"/>
<path d="M482 695h1zM482 695h1z"/>
<path d="M482 695h1zM482 695h1z"/>
<path d="M482 698h1zM482 698h1z"/>
<path d="M482 695h1zM482 695h1z"/>
<path d="M482 698h1zM482 698h1z"/>
<path d="M482 695h1zM482 695h1z"/>
<path d="M482 698h1zM482 698h1z"/>
<path d="M482 695h1zM482 695h1z"/>
<path d="M482 697h1zM482 697l1 1z"/>
<path d="M482 695h1zM482 695h1z"/>
<path d="M482 697h1zM482 697h1z"/>
<path d="M481 695h3zM481 695h3z"/>
<path d="M481 697h2zM481 697h2z"/>
<path d="M481 695l3 1zM481 695l3 1z"/>
<path d="M481 697h3zM481 697h2z"/>
<path d="M481 696h3zM481 696h3z"/>
<path d="M481 697h3zM481 697h3z"/>
<path d="M481 696h3zM481 696h3z"/>
<path d="M481 697h3zM481 697h3z"/>
<path d="M481 696h3zM481 696h3z"/>
<path d="M481 697h3zM481 697h3z"/>
<path d="M481 696h3zM481 696h3z"/>
<path d="M481 697h3zM481 697h3z"/>
<path d="M481 696h3zM481 696h3z"/>
<path d="M481 696h3zM481 696h3z"/>
<path d="M481 696l3 1zM481 696l3 1z"/>
<path d="M481 697h3zM481 697h3z"/>
<path d="M481 696h3zM481 696h3z"/>
<path d="M419 703h1zM419 703h1z"/>
<path d="M419 703h1zM419 703h1z"/>
<path d="M419 703h1zM419 703h1z"/>
<path d="M419 706h1zM419 706h1z"/>
<path d="M419 703h1zM419 703h1z"/>
<path d="M419 706h1zM419 706h1z"/>
<path d="M419 703h1zM419 703h1z"/>
<path d="M419 706h1zM419 706h1z"/>
<path d="M419 703h2zM419 703h2z"/>
<path d="M419 706h1zM419 706h1z"/>
<path d="M419 703l2 1zM419 703l2 1z"/>
<path d="M419 706h2zM419 706h1z"/>
<path d="M419 704h2zM419 704h2z"/>
<path d="M419 705h2zM419 705l2 1z"/>
<path d="M419 704h2zM419 704h2z"/>
<path d="M419 705h2zM419 705h2z"/>
<path d="M418 704h3zM418 704h3z"/>
<path d="M418 705h3zM418 705h3z"/>
<path d="M418 704h3zM418 704h3z"/>
<path d="M418 705h3zM418 705h3z"/>
<path d="M418 704h3zM418 704h3z"/>
<path d="M418 705h3zM418 705h3z"/>
<path d="M418 704h3zM418 704h3z"/>
<path d="M418 705h3zM418 705h3z"/>
<path d="M418 704h3zM418 704h3z"/>
<path d="M418 704h3zM418 704h3z"/>
<path d="M418 704l3 1zM418 704l3 1z"/>
<path d="M418 705h3zM418 705h3z"/>
<path d="M418 705h3zM418 705h3z"/>
</g>
<g fill="#000">
<path d="M675 456h1v3l2-3v5v-4l-2 4h-1zM658 712v2h2v-2h1v4h-1v-2h-2v2zM671 704h3v1h-1v4h-1v-4h-1z"/>
<path d="M662 712h1l1 1v2l-1 1h-1h-1zM662 713v2l1 1 1-1v-2l-1-1z"/>
<path d="M674 704h1v2l2 1v2h-3zM675 707v1h1v-1z"/>
</g>
<path d="M732 340h36M732 354h23" fill="none" stroke="#ff7f00" stroke-width=".85"/>
<path d="M167 158h8M167 167h8M183 167h9" fill="none" stroke="#f0f" stroke-width=".85"/>
<text font-size="38.1" fill="#0f0" x="301" y="85">Контроллер присоединения (КП) (SWCTRL)</text>
<text font-size="13.4" fill="#ff7f00" x="317" y="252">Управление выключателем (УВ) (LWCBCSWI) CBCSWI1</text>
<g font-size="11.4" fill="#f0f">
<text x="709" y="258">SGF1 - Ввод_функции - Ввод функции в работу</text>
<text x="741" y="272">(Не предусмотрено/ Предусмотренно)</text>
<text x="709" y="286">SGF2 - Бл_вкл_от_авар_откл - Блокировка включения от аварийного</text>
<text x="742" y="299">отключения В (Не предусмотрено/ Предусмотрено)</text>
</g>
<g font-size="11.4" fill="#ff7f00">
<text x="713" y="337">Т1 - Тперекл (Допустимое время переключения)</text>
<text x="713" y="351">Т2 - Тблк (Выдержка времени подавления выдачи положения &quot;Не</text>
<text x="713" y="365">определено&quot;)</text>
</g>
<g font-size="8.8">
<text x="601" y="136">КП: Ввод</text>
<text x="247" y="150">Вывод терминала</text>
<text x="587" y="155">КП: Оперативный</text>
<text x="606" y="162">вывод</text>
<text x="267" y="169">ОВ КП</text>
<text x="618" y="289">КП / УВ: Ввод</text>
<text x="265" y="295">КП: Ввод</text>
<text x="243" y="314">КСВ: Блокировка откл</text>
<text x="248" y="336">Отключить В от ПУ</text>
<text x="259" y="355">Откл. В ИЧМ</text>
<text x="266" y="377">Местное</text>
<text x="608" y="390">КП / УВ: Отключить</text>
<text x="253" y="396">Отключить В от ТУ</text>
<text x="259" y="418">Откл. В АСУ</text>
<text x="250" y="439">Ключ М/Д привода В</text>
<text x="618" y="439">КП / УВ: Идет</text>
<text x="617" y="446">переключение</text>
<text x="603" y="461">КП /</text>
<text x="618" y="461">УВ: Прев . времени</text>
<text x="634" y="468">пер</text>
<text x="646" y="468">.</text>
<text x="254" y="481">Включить В от ПУ</text>
<text x="261" y="500">Вкл. В ИЧМ</text>
<text x="610" y="505">КП / УВ: Включить</text>
<text x="255" y="521">Дистанционное</text>
<text x="255" y="541">Включить В от ТУ</text>
<text x="261" y="560">Вкл. В АСУ</text>
<text x="245" y="579">КСВ: Блокировка вкл</text>
<text x="252" y="594">КСВ: В аварийно</text>
<text x="265" y="602">отключен</text>
<text x="622" y="616">КП / УВ: Не</text>
<text x="621" y="623">определено</text>
<text x="257" y="636">В отключен (б/к)</text>
<text x="608" y="642">КП / УВ: Отключено</text>
<text x="259" y="669">В включен (б/к)</text>
<text x="610" y="674">КП / УВ: Включено</text>
<text x="604" y="709">КП</text>
<text x="615" y="709">/УВ:Неисправность</text>
<text x="615" y="716">(Не определено</text>
<text x="664" y="716">)</text>
</g>
<g font-size="6.9">
<text x="400" y="131">&amp;</text>
<text x="427" y="153">&amp;</text>
<text x="346" y="158">1</text>
<text x="370" y="284">&amp;</text>
<text x="359" y="336">&amp;</text>
<text x="359" y="366">&amp;</text>
<text x="420" y="377">1</text>
<text x="440" y="374">T3</text>
<text x="439" y="385">TP</text>
<text x="526" y="388">S</text>
<text x="538" y="387">Q1</text>
<text x="381" y="396">&amp;</text>
<text x="438" y="407">5мс</text>
<text x="496" y="407">1</text>
<text x="524" y="404">R1</text>
<text x="359" y="418">&amp;</text>
<text x="549" y="448">T1</text>
<text x="521" y="458">1</text>
<text x="546" y="458">TON</text>
<text x="381" y="469">&amp;</text>
<text x="541" y="479">0,01-10с</text>
<text x="420" y="491">1</text>
<text x="440" y="489">T4</text>
<text x="381" y="499">&amp;</text>
<text x="439" y="499">TP</text>
<text x="534" y="502">S</text>
<text x="546" y="502">Q1</text>
<text x="359" y="521">&amp;</text>
<text x="438" y="521">5мс</text>
<text x="532" y="519">R1</text>
<text x="504" y="546">1</text>
<text x="359" y="549">&amp;</text>
<text x="401" y="598">T2</text>
<text x="381" y="609">&amp;</text>
<text x="399" y="609">TON</text>
<text x="496" y="614">&amp;</text>
<text x="433" y="622">1</text>
<text x="394" y="629">0,01-10с</text>
<text x="381" y="636">&amp;</text>
<text x="526" y="639">S</text>
<text x="538" y="639">Q1</text>
<text x="496" y="650">1</text>
<text x="524" y="655">R1</text>
<text x="381" y="669">&amp;</text>
<text x="526" y="671">S</text>
<text x="538" y="671">Q1</text>
<text x="496" y="682">1</text>
<text x="524" y="688">R1</text>
<text x="401" y="691">T2</text>
<text x="381" y="701">&amp;</text>
<text x="399" y="702">TON</text>
<text x="517" y="707">&amp;</text>
<text x="394" y="722">0,01-10с</text>
</g>
<g font-size="6.7">
<text x="358" y="117">SGF1</text>
<text x="169" y="155">SGF1</text>
<text x="341" y="270">SGF1</text>
<text x="341" y="584">SGF2</text>
</g>
<g font-size="4.8">
<text x="346" y="122">&quot;0&quot;</text>
<text x="358" y="125">0</text>
<text x="346" y="130">&quot;1&quot;</text>
<text x="358" y="133">1</text>
<text x="158" y="160">&quot;0&quot;</text>
<text x="170" y="163">0</text>
<text x="170" y="171">1</text>
<text x="330" y="275">&quot;0&quot;</text>
<text x="342" y="278">0</text>
<text x="329" y="283">&quot;1&quot;</text>
<text x="342" y="286">1</text>
<text x="330" y="589">&quot;0&quot;</text>
<text x="342" y="592">0</text>
<text x="342" y="600">1</text>
</g>
<text font-size="4.8" fill="#f0f" x="157" y="169">&quot;1&quot;</text>
</svg>
